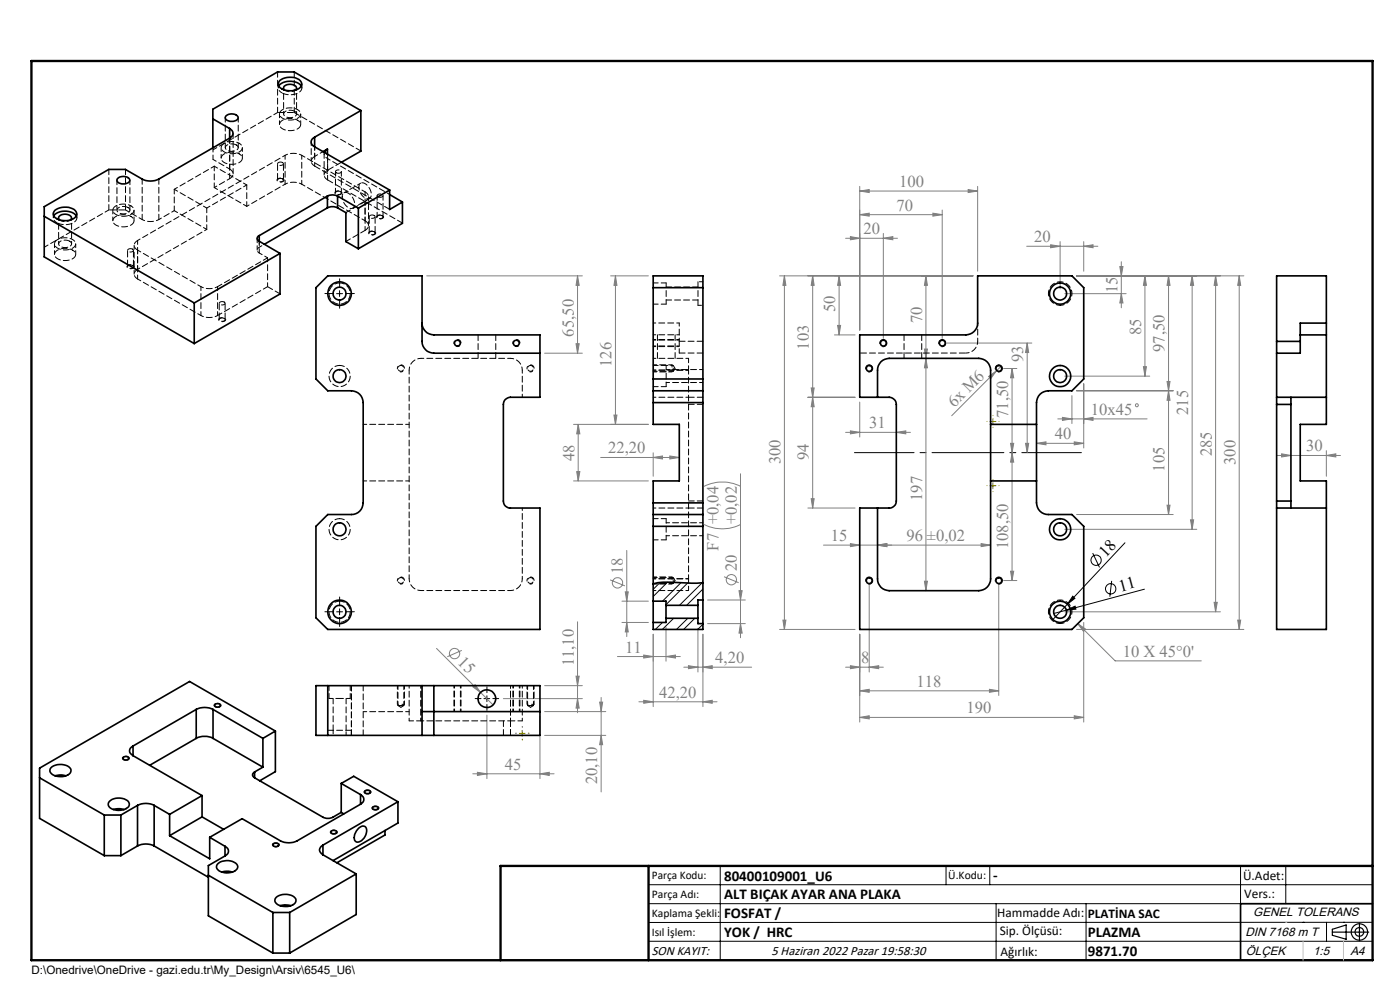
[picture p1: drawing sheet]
<svg xmlns="http://www.w3.org/2000/svg" width="297mm" height="210mm" viewBox="0 0 297 210" stroke-linecap="round" stroke-linejoin="round" font-family="sans-serif">
<g fill="none" stroke="#808080" stroke-width=".21">
<path d="M182.4 39.5v30.5M207.4 39.5v18M90.5 58.5h33M122.5 58.5l.4 2h-.7zM122.5 58.5v16.4M129.5 58.5h8M130.6 58.5v31.5M130.6 58.5l.3 2h-.7zM165.4 58.5h41M166.4 58.5l.3 2h-.6zM166.4 58.5v75M172.4 58.5l.3 2h-.6z"/>
<path d="M172.4 58.5v49.3M178 58.5v12.5M178 58.5l.3 2h-.6zM179.4 50.5h11M180.4 50.2l2 .3-2 .4zM182.4 45.5l2-.3v.7zM182.4 45.5h17.5M182.4 40.5l2-.3v.6zM182.4 40.5h25M187.4 50.5l2-.3v.7zM187.4 49.5v22.3M196.4 58.5l.3 2h-.6z"/>
<path d="M196.4 58.5v66.8M197.9 45.2l2 .3-2 .4zM199.9 44.5v27.3M205.4 40.2l2 .3-2 .3zM217.8 52.2h15.1M222.9 51.9l2 .3-2 .4zM224.9 51.3v10M228.4 58.5h35.5M229.9 51.3v6.2M229.9 52.2l2-.3v.7zM237.6 56.5h.6l-.3 2zM237.9 55.5v9.8"/>
<path d="M242.9 58.5l.3 2h-.6zM242.9 58.5v21.3M247.9 58.5l.3 2h-.6zM247.9 58.5v50.6M252.9 58.5l.3 2h-.6zM252.9 58.5v53.8M257.9 58.5l.3 2h-.6zM257.9 58.5v71.3M262.9 58.5l.3 2h-.6zM262.9 58.5v75M115.5 74.9h8M122.2 72.9h.7l-.4 2z"/>
<path d="M177 71h4.4M177.7 69h.6l-.3 2zM196.1 74h.6l-.3 2zM196.4 76l.3 2h-.6zM200.9 72.8h18M209.7 79.9l1.6-1.2-1.1 1.6zM211.3 78.7l-9.4 9.5M212.4 77.6l-1.1 1.1M212.9 78.2h2.8M214.7 78.2l.4 1.9h-.7zM214.7 78.2v44.9M217.9 72.8v23.2"/>
<path d="M217.9 72.8l.3 2h-.6zM225.9 62.3h13M225.9 79.8h18M237.9 62.3l.3 2h-.6zM242.6 77.8h.6l-.3 2zM121.7 90h15.8M122.7 90v12M122.7 90l.3 2h-.7zM127.4 97h16.7M130.2 88h.7l-.3 2zM138.6 96.1v4.9M138.6 97l1.9-.3v.7z"/>
<path d="M142.1 96.7l2 .3-2 .4zM171.4 84.3h10M172.1 82.3h.6l-.3 2zM172.4 84.3l.3 2h-.6zM179.4 91.7h13.7M180.4 91.4l2 .3-2 .3zM182.4 85.3v7.4M190.1 91.7l2.1-.3v.6zM214.4 94h.7l-.4 2zM214.7 96l.4 2h-.7zM217.6 94h.6l-.3 2zM219.9 94l2-.3v.7z"/>
<path d="M219.9 94h10M224.4 88.9h18.9M225.4 88.5l2 .4-2 .3zM227.4 83.9v5.9M227.9 93.7l2 .3-2 .4zM228.4 82.9h20.5M229.9 88.9l2-.4v.7zM229.9 81.4v13.6M247.6 80.9h.6l-.3 2zM247.9 82.9l.3 2h-.6zM270.9 96.6h13.5M271.9 96.3l2 .3-2 .3z"/>
<path d="M281.4 96.6l2-.3v.6zM281.4 95.6v5.4M121.7 102h15.8M122.3 100h.7l-.3 2zM133 116.8v18.2M149.4 111.3a8.6 8.6 0 0 0 7.7 0M149.4 103.2a8.6 8.6 0 0 1 7.7 0M157.1 100.5v34.8M171.4 107.8h10M172.1 105.8h.6l-.3 2zM174.7 115.6h35.4M180.4 115.3l2 .3-2 .3z"/>
<path d="M186.2 115.6l1.9-.3v.6zM208.1 115.3l2 .3-2 .3zM225.9 112.3h28M228.4 109.1h20.5M247.6 107.2h.6l-.3 1.9zM252.6 110.3h.6l-.3 2zM92.6 137.5l12 12M98 138l-3.1 1.3M122.5 131.9v19.3M129.4 123l3.2 1.3M131 139.3h13.3M131.9 127.5h5.6"/>
<path d="M131.9 132h5.6M132.6 125.5h.7l-.3 2zM133 132l.3 2h-.7zM136.6 139l2 .3-2 .3zM138.6 134.5v15.4M141.3 133v7.3M141.3 139.3l2-.3v.6zM148.1 133.3v9.2M149.1 134.5v15.4M150.1 127.3h8M150.1 132.3h8M153.6 122.3l3.1 1.3"/>
<path d="M156.8 125.3h.6l-.3 2zM157.1 132.3l.3 2h-.6zM165.4 133.5h16M166.1 131.5h.6l-.3 2zM182.4 134.5v18.7M184.4 124.2v18.3M196.1 123.3h.6l-.3 2zM211.9 124.2v23.3M212.9 123.1h2.8M214.4 121.2h.7l-.4 1.9zM225.9 129.8h33M228.4 133.5h35.5"/>
<path d="M228.6 132.3l1.7 1.1-.5 .5zM228.6 132.3l8 7.9h18.2M229.9 132v21.2M257.6 127.8h.6l-.3 2zM262.6 131.5h.6l-.3 2zM100.3 145.7l.5-.5 1.2 1.7zM103.3 151.7v13.5M106.8 148.2h16.7M114.5 152v13.2M115.5 150.9h13M115.5 156h13M115.5 145.4h8"/>
<path d="M122.2 143.4h.7l-.4 2zM122.5 148.2l.4 2h-.7zM127.2 148.9h.6l-.3 2zM127.5 147.9v20.1M127.5 156l.3 2h-.6zM135.5 148.9h16.6M136.6 148.5l2 .4-2 .3zM145.1 141.5h14.4M146 141.2l2.1 .3-2.1 .3zM149.1 148.9l2-.4v.7zM149.1 141.5l2-.3v.6zM179.4 141.5h8"/>
<path d="M180.4 141.2l2 .3-2 .3zM182.4 152.2l2-.4v.7zM182.4 146.5l2-.3v.7zM182.4 152.2h47.5M182.4 146.5h29.5M184.4 141.5l2-.3v.6zM209.9 146.2l2 .3-2 .4zM227.9 151.8l2 .4-2 .3zM100.3 164.1h17.2M101.3 163.8l2 .3-2 .4zM114.5 164.1l2-.3v.7z"/>
<circle cx="241.2" cy="86" r=".33"/>
<circle cx="96.4" cy="138.6" r="1.08"/>
<circle cx="131" cy="123.6" r="1.09"/>
<circle cx="155.1" cy="123" r="1.09"/>
</g>
<g fill="none" stroke="#000" stroke-width=".21">
<path d="M71.4 62.3h1.3M72 61.7v1.2M183.7 78.3a.75 .75 0 0 1 .6-.9 .75 .75 0 0 1 .8 .8 .75 .75 0 0 1-.9 .7M186.7 73a.76 .76 0 0 1 .6-1 .76 .76 0 0 1 .8 .8 .76 .76 0 0 1-.9 .7M199.2 73a.75 .75 0 0 1 .6-1 .75 .75 0 0 1 .8 .9 .75 .75 0 0 1-.9 .6M211.2 78.3a.75 .75 0 0 1 .6-.9 .75 .75 0 0 1 .8 .8 .75 .75 0 0 1-.9 .7M231.8 117.3l1.5 3.1M238.7 115.1l-12.3 13.1M71.4 129.8h1.3M72 129.1v1.3M183.7 123.4a.76 .76 0 0 1 .6-1 .76 .76 0 0 1 .8 .8 .76 .76 0 0 1-.9 .7M211.2 123.4a.76 .76 0 0 1 .6-1 .76 .76 0 0 1 .9 .8 .76 .76 0 0 1-1 .7"/>
<path d="M226.2 129.4l1.9-.8 .1 .6zM226.2 129.4l-2.6 .7M226.4 128.2l-3.1 3.2M227.6 126.5l.4 .4-1.6 1.3zM235.8 123.2l-.4 3.4M242.8 125l-16.6 4.4M45.5 149.4a.81 .81 0 0 1 1.4 .3 .92 .92 0 0 1-1.5-.1zM102.7 148.2h1.2M103.3 147.6v1.2M26.1 160.6a.77 .77 0 0 1 .8-.2 .77 .77 0 0 1 .5 .6 .83 .83 0 0 1-1.4-.3zM57.9 179a.8 .8 0 0 1 1.3 .3 .81 .81 0 0 1-.8 .4 .81 .81 0 0 1-.6-.6zM70.2 176.3a.82 .82 0 0 1 1.3 .3 .95 .95 0 0 1-1.4 0z"/>
<path d="M77.4 167.7a.82 .82 0 0 1 1.3 .4 .95 .95 0 0 1-1.5-.1zM79 171.2a.8 .8 0 0 1 1.4 .3 .91 .91 0 0 1-1.5-.1zM137.6 187.7h153.6M137.6 191.7h153.6M137.6 199.7h153.6M152.8 183.7v20M200.7 183.7v4M210 183.7v4M211.3 191.7v12M230.4 191.7v12M263.2 183.7v20M272.8 183.7v8"/>
<path d="M276.4 195.6h.1M281.4 195.6v4.1M285 195.6h.1M291.2 195.6l-153.6 .1"/>
<circle cx="232.5" cy="118.8" r="1.09"/>
<circle cx="235.6" cy="124.9" r="1.1"/>
</g>
<path d="M60 38.5l.2-.1a.73 .73 0 0 0-.6-.7 .73 .73 0 0 0-.8 .3 .7 .7 0 0 0 .5 .7 .7 .7 0 0 0 .7-.2M28.2 56.9l.2-.1a.73 .73 0 0 0-.6-.7 .73 .73 0 0 0-.8 .3 .7 .7 0 0 0 .4 .6 .7 .7 0 0 0 .8-.1M72.3 41.2l.2-.1a.73 .73 0 0 0-.6-.7 .73 .73 0 0 0-.8 .3 .7 .7 0 0 0 .5 .7 .7 .7 0 0 0 .7-.2M79.5 49.7l.1-.1a.73 .73 0 0 0-.5-.7 .73 .73 0 0 0-.8 .3 .7 .7 0 0 0 .4 .7 .7 .7 0 0 0 .8-.2M81.2 46.3l.1-.1a.73 .73 0 0 0-.5-.7 .73 .73 0 0 0-.8 .3 .7 .7 0 0 0 .4 .7 .7 .7 0 0 0 .8-.2M47.7 68.1l.1-.1a.73 .73 0 0 0-.5-.7 .73 .73 0 0 0-.8 .3 .7 .7 0 0 0 .4 .7 .7 .7 0 0 0 .8-.2M142.6 77.4v1.5M142.6 122.4v1.5M85.8 149.4h-1.5M113.3 149.4h-1.5" fill="none" stroke="#000" stroke-width=".21" stroke-dasharray="1.3 .6" stroke-dashoffset=".7" stroke-linecap="butt"/>
<path d="M84.9 78.9a.75 .75 0 0 0 .9-.7 .75 .75 0 0 0-.8-.8 .75 .75 0 0 0-.7 .9M96.9 73.5a.75 .75 0 0 0 .9-.7 .75 .75 0 0 0-.8-.8 .75 .75 0 0 0-.7 1M109.4 73.5a.75 .75 0 0 0 .9-.7 .75 .75 0 0 0-.8-.8 .75 .75 0 0 0-.7 1M112.4 78.9a.75 .75 0 0 0 .9-.7 .75 .75 0 0 0-.8-.8 .75 .75 0 0 0-.7 .9M84.9 123.9a.75 .75 0 0 0 .9-.7 .75 .75 0 0 0-.8-.8 .75 .75 0 0 0-.7 .9M112.4 123.9a.75 .75 0 0 0 .9-.7 .75 .75 0 0 0-.8-.8 .75 .75 0 0 0-.7 .9" fill="none" stroke="#000" stroke-width=".21" stroke-dasharray="1.3 .6" stroke-dashoffset=".6" stroke-linecap="butt"/>
<g fill="none" stroke="#000" stroke-width=".25">
<path d="M282.6 197.7h7.8M282.6 197.1l3-.9v3l-3-.8zM288.4 195.8v3.8M106.2 203.7h185"/>
<circle cx="288.4" cy="197.7" r="1.74"/>
<circle cx="288.4" cy="197.7" r=".93"/>
</g>
<path d="M209.4 89.4h.1M210.7 88.1h.1M210.7 90.6v.1M211.9 89.4h.1M209.4 103h.1M210.7 101.8v-.1M210.7 104.3h.1M211.9 103h.1M109.5 155.5h-.1M110.8 154.3v-.2M110.8 156.8v.2M112 155.5h.2" fill="none" stroke="#808000" stroke-width=".21" stroke-dasharray="15.2 1.3 1.3 1.3"/>
<path d="M210 89.4h1.3M210.6 88.8v1.2M210 103h1.3M210.6 102.4v1.3M110.2 155.6h1.2M110.8 154.9v1.3" fill="none" stroke="#808000" stroke-width=".21"/>
<path d="M138.6 78.9h4M142.6 77.4h-4M138.6 123.9h4M142.6 122.4h-4M84.3 145.4v4M85.8 149.4v-4M111.8 145.4v4M113.3 149.4v-4" fill="none" stroke="#000" stroke-width=".21" stroke-dasharray="1.3 .6" stroke-dashoffset=".5"/>
<path d="M142.6 77.4h.1M142.6 122.4h.1M85.8 149.4h.1M113.3 149.4h.1" fill="none" stroke="#000" stroke-width=".21" stroke-dasharray="1.3 .6"/>
<path d="M138.6 73.5h5.5M144.1 72h-5.5M96.3 145.4v5.5M97.8 150.9v-5.5M108.8 145.4v5.5M110.3 150.9v-5.5" fill="none" stroke="#000" stroke-width=".21" stroke-dasharray="1.3 .6" stroke-dashoffset=".7"/>
<path d="M70.8 62.3h-1.9M72 61v-1.9M72 63.5v1.9M73.3 62.3h1.9M70.8 129.8h-1.9M72 128.5v-1.9M72 131v1.9M73.3 129.8h1.9M102 148.2h-1.2M103.3 146.9v-1.2M103.3 149.4v1.3M104.5 148.2h1.3" fill="none" stroke="#000" stroke-width=".21" stroke-dasharray="15.2 1.3 1.3 1.3"/>
<path d="M229.4 96h-48.1" fill="none" stroke="#000" stroke-width=".21" stroke-dasharray="15.2 1.3 1.3 1.3" stroke-dashoffset="2.6"/>
<path d="M291.2 191.7h-28v12" fill="none" stroke="#000" stroke-width=".35"/>
<path d="M6.7 12.9h284.5v190.8h-284.5zM137.6 183.7v20M291.2 183.7h-185v20" fill="none" stroke="#000" stroke-width=".5"/>
<path d="M276.4 199.7v4M285 199.7v4" fill="none" stroke="#c0c0c0" stroke-width=".21"/>
<path d="M272.8 195.6h.1" fill="none" stroke="#c0c0c0" stroke-width=".25"/>
<path d="M226.2 129.4l1.9-.8 .1 .6zM227.6 126.5l.4 .4-1.6 1.3z" fill="#000"/>
<g fill="#808080">
<path d="M100.3 145.7l.5-.5 1.2 1.7z"/>
<path d="M209.7 79.9l1.6-1.2-1.1 1.6z"/>
<path d="M205.4 40.2l2 .3-2 .3zM182.4 40.5l2-.3v.6z"/>
<path d="M142.1 96.7l2 .3-2 .4zM138.6 97l1.9-.3v.7zM149.1 141.5l2-.3v.6zM146 141.2l2.1 .3-2.1 .3zM141.3 139.3l2-.3v.6zM136.6 139l2 .3-2 .3zM229.9 52.2l2-.3v.7zM222.9 51.9l2 .3-2 .4zM186.2 115.6l1.9-.3v.6zM180.4 115.3l2 .3-2 .3zM184.4 141.5l2-.3v.6zM180.4 141.2l2 .3-2 .3z"/>
<path d="M136.6 148.5l2 .4-2 .3zM149.1 148.9l2-.4v.7zM186.2 115.6l1.9-.3v.6zM208.1 115.3l2 .3-2 .3zM228.6 132.3l1.7 1.1-.5 .5zM219.9 94l2-.3v.7zM227.9 93.7l2 .3-2 .4zM225.4 88.5l2 .4-2 .3zM229.9 88.9l2-.4v.7zM101.3 163.8l2 .3-2 .4zM114.5 164.1l2-.3v.7zM271.9 96.3l2 .3-2 .3zM281.4 96.6l2-.3v.6z"/>
<path d="M190.1 91.7l2.1-.3v.6zM180.4 91.4l2 .3-2 .3z"/>
<path d="M122.3 100h.7l-.3 2zM122.7 90l.3 2h-.7zM177.7 69h.6l-.3 2zM178 58.5l.3 2h-.6zM217.6 94h.6l-.3 2zM217.9 72.8l.3 2h-.6z"/>
<path d="M196.1 123.3h.6l-.3 2zM196.4 76l.3 2h-.6z"/>
<path d="M122.5 148.2l.4 2h-.7zM122.2 143.4h.7l-.4 2z"/>
<path d="M122.5 58.5l.4 2h-.7zM122.2 72.9h.7l-.4 2zM156.8 125.3h.6l-.3 2zM157.1 132.3l.3 2h-.6zM132.6 125.5h.7l-.3 2zM133 132l.3 2h-.7zM196.4 58.5l.3 2h-.6zM196.1 74h.6l-.3 2zM166.4 58.5l.3 2h-.6zM166.1 131.5h.6l-.3 2zM172.4 84.3l.3 2h-.6zM172.1 105.8h.6l-.3 2zM247.9 82.9l.3 2h-.6zM247.6 107.2h.6l-.3 1.9zM172.4 58.5l.3 2h-.6zM172.1 82.3h.6l-.3 2zM237.6 56.5h.6l-.3 2zM237.9 62.3l.3 2h-.6zM242.9 58.5l.3 2h-.6zM242.6 77.8h.6l-.3 2zM247.9 58.5l.3 2h-.6zM247.6 80.9h.6l-.3 2zM252.9 58.5l.3 2h-.6zM252.6 110.3h.6l-.3 2zM257.9 58.5l.3 2h-.6zM257.6 127.8h.6l-.3 2zM262.9 58.5l.3 2h-.6zM262.6 131.5h.6l-.3 2zM214.7 78.2l.4 1.9h-.7zM214.4 94h.7l-.4 2zM214.7 96l.4 2h-.7zM214.4 121.2h.7l-.4 1.9z"/>
<path d="M130.6 58.5l.3 2h-.7zM130.2 88h.7l-.3 2zM127.2 148.9h.6l-.3 2zM127.5 156l.3 2h-.6z"/>
<path d="M180.4 50.2l2 .3-2 .4zM187.4 50.5l2-.3v.7zM182.4 45.5l2-.3v.7zM197.9 45.2l2 .3-2 .4z"/>
<path d="M182.4 152.2l2-.4v.7zM227.9 151.8l2 .4-2 .3zM182.4 146.5l2-.3v.7zM209.9 146.2l2 .3-2 .4z"/>
</g>
<g fill="none" stroke="#000" stroke-width=".35">
<path d="M59.1 18.3a3.3 3.3 0 0 1 4.8 0M59.4 17.1a3.7 3.7 0 0 1 4.3 0 1.17 1.17 0 0 1 .2 1.3 1.17 1.17 0 0 1-1.1 .6 3.1 3.1 0 0 1-3.7-.9 .96 .96 0 0 1 .3-1zM60.4 19.1h-.1a.66 .66 0 0 1-.1-.7 .66 .66 0 0 1 .6-.4 1.55 1.55 0 0 1 2.1 .7l-.2 .4M25 37.8a1.67 1.67 0 0 1 2.6 .4 1.61 1.61 0 0 1-2.8 0zM45.2 25.2l3.5 2.1M47.9 24.6a1.67 1.67 0 0 1 2.6 .4 1.61 1.61 0 0 1-2.7 0zM48.7 29.3l-15 8.7a3.9 3.9 0 0 1-3.5 0l-3.6-2.1h-3.5l-13.7 7.9v10.7l31.8 18.4M48.7 27.3a1.09 1.09 0 0 1 .7 1 1.09 1.09 0 0 1-.7 1M48.7 27.3v2M66.7 29.1a1.08 1.08 0 0 0-.7 1 1.08 1.08 0 0 0 .7 1M66.7 31.1l16 9.2M66.7 29.1v2"/>
<path d="M69.5 31.6l-.7 .7M69.5 31.6v1.1M69.5 31.6l-1 .6M76.6 23.5l-14.2-8.2h-3.5l-13.7 7.9v8.2M76.6 23.5l-9.9 5.6M76.6 23.5v8.6l-4.2 2.3M9.4 45.9l31.8 18.4M11.4 45.8a3.3 3.3 0 0 1 4.8 0M11.6 44.6a3.7 3.7 0 0 1 4.4 .1 1.17 1.17 0 0 1 .1 1.2 1.17 1.17 0 0 1-1 .7 3.1 3.1 0 0 1-3.7-.9 .96 .96 0 0 1 .2-1.1zM12.6 46.7v-.1a.66 .66 0 0 1-.1-.7 .66 .66 0 0 1 .6-.4 1.55 1.55 0 0 1 2.1 .7l-.2 .5M55 50a.62 .62 0 0 0-.5 .6 .62 .62 0 0 0 .5 .6M55 51.2l4.4 2.6"/>
<path d="M55 50v1.2M59.4 53.8l-18.2 10.5M59.4 53.8v8.6l-18.2 10.5M69.5 41.6a2.47 2.47 0 0 1 2.1 0M69.5 44.1a2.47 2.47 0 0 1 2.1 0M69.5 41.6l-14.5 8.4M69.5 41.6v2.5M69.5 44.1l-13.4 7.7M71.6 41.6l4.4 2.6M71.6 44.1l1.8 1v6.2l2.6 1.5M71.6 41.6v2.5M76 44.2v8.6"/>
<path d="M82.7 40.3l-6.7 3.9M82.7 40.3v4.1l2.7-1.5M82.7 41.3l2.7 1.6M85.4 42.9v4.5l-9.4 5.4M41.2 64.3v8.6M89.5 68.5a2.53 2.53 0 0 0 2.5 2.5h22.5v13.3h-6.2a1.51 1.51 0 0 0-1.5 1.5v20.5a1.45 1.45 0 0 0 1.5 1.5h6.2v25.7h-45l-2.5-2.5v-19.4l2.5-2.5h5a2.47 2.47 0 0 0 2.5-2.4v-21.3a2.53 2.53 0 0 0-2.5-2.5h-5l-2.5-2.5v-19.4l2.5-2.5h20v13.9a2.53 2.53 0 0 0 2.5 2.5h22.5M138.6 61h10.5M182.4 71h22.5a2.53 2.53 0 0 0 2.5-2.5v-10h20l2.5 2.5v19.4l-2.5 2.5h-5a2.53 2.53 0 0 0-2.5 2.5v21.3a2.47 2.47 0 0 0 2.5 2.4h5l2.5 2.5v19.4l-2.5 2.5h-45v-25.7h6.2a1.51 1.51 0 0 0 1.5-1.5v-20.5a1.57 1.57 0 0 0-1.5-1.5h-6.2zM270.8 72.4v2.5M270.8 74.9v9.4M270.8 72.4h5M275.8 71v3.9h-5"/>
<path d="M275.8 71h5.6M281.4 68.5v2.5M281.4 68.5h-5.6v2.5M281.4 68.5v-10h-10.6v13.9M281.4 71v19h-5.6v12h5.6v31.5h-10.6v-25.7M138.6 82.9v2.5M138.6 82.9h10.5M138.6 82.9v-24.4h10.5v24.4M138.6 80.4h10.5M138.6 85.4v4.6h5.5v12h-5.5v4.7M138.6 85.4h10.5M149.1 82.9v2.5"/>
<path d="M149.1 85.4v21.3M186.2 84.3v-5.8a2.47 2.47 0 0 1 2.4-2.5h19a2.53 2.53 0 0 1 2.5 2.5v44.3a2.53 2.53 0 0 1-2.5 2.5h-19a2.47 2.47 0 0 1-2.4-2.5v-15M210.1 90h9.8M270.8 84.3v1.5M270.8 84.3h10.6M270.8 85.8v20.5M270.8 85.8h3.1M273.9 84.3v1.5M273.9 85.8v20.5M138.6 106.7v2.4M138.6 109.1h10.5M138.6 109.1v18.4"/>
<path d="M138.6 111.6h10.5M138.6 106.7h10.5M149.1 106.7v2.4M149.1 109.1v18.2M210.1 102h9.8M270.8 106.3v1.5M270.8 107.8h10.6M270.8 106.3h3.1M273.9 106.3v1.5M138.6 127.5v4.5M138.6 132v1.5h10.5v-1.2M138.6 127.5h2.7v.9"/>
<path d="M141.3 128.4v2.8M141.3 128.4h6.8M141.3 131.2v.8h-2.7M141.3 131.2h6.8M148.1 128.4v2.8M148.1 131.2v1.1h1M149.1 123.6l-2.4 .1-3-.1a13.6 13.6 0 0 0-5.1 .3M149.1 127.3v5M149.1 127.3h-1v1.1M28.2 158.2a1.08 1.08 0 0 0-.7 1.1 1.08 1.08 0 0 0 .7 1M28.2 158.2v2.1M41.6 150.5a4 4 0 0 1 3.6 0"/>
<path d="M41.6 156.6a4 4 0 0 1 3.6 0M41.6 150.5l-13.4 7.7M41.6 156.6l-9.8 5.7M41.6 150.5v6.1M45.2 150.5l10.6 6.1M45.2 156.6l10.6 6.1M45.2 150.5v6.1M45.6 149.5a.63 .63 0 0 1 .6-.3 .63 .63 0 0 1 .5 .5 .61 .61 0 0 1-.7 .3 .61 .61 0 0 1-.4-.5zM55.8 156.6v6.1M58.4 155.1l-18.2-10.5-31.8 18.3v10.7l13.7 7.9M58.4 155.1l-2.6 1.5M58.4 155.1v8.6l-3.3 1.9"/>
<path d="M69.5 145.4v10.6M89.5 150.9h25M89.5 145.4h2.5M89.5 156h2.5M89.5 145.4v10.6M89.5 145.4h-22.5v10.6h22.5M92 145.4h22.5v10.6h-22.5M92 145.4v10.6M8.4 165l13.7 7.9M10.8 162.8a3 3 0 0 1 4.2 .4l.1 .2a2.09 2.09 0 0 1-2.8 1.3 1.44 1.44 0 0 1-1.6-1.6zM11.7 164.6l1-.2 1.3 .2M22.1 172.9h3.5"/>
<path d="M22.1 172.9v8.6M23.2 170a3.1 3.1 0 0 1 4 0 1.05 1.05 0 0 1-.8 1.7 3.1 3.1 0 0 1-3.3-.7 .84 .84 0 0 1 .1-1zM24.1 171.7l.9-.2 1.3 .2M25.6 172.9v8.6M26.2 160.6l.5-.1 .6 .2a.57 .57 0 0 1-.6 .5 .57 .57 0 0 1-.6-.5zM28.2 160.3l14.7 8.5M29.2 170.8a3.9 3.9 0 0 1 3.5 0M29.2 179.4a3.9 3.9 0 0 1 3.5 0M29.2 170.8l-3.6 2.1M29.2 170.8v8.6M29.2 179.4l-3.6 2.1M32.7 170.8v8.6"/>
<path d="M32.7 170.8l3.3 1.9M32.7 179.4l11.5 6.7M36 172.7v4.6M36 177.3l8.5 4.9v-4.6M42.9 168.8l-6.9 3.9M42.9 173.3l-6.9 4M42.9 173.3l4.5 2.6M42.9 168.8v4.5M44.5 177.6l3.2 1.9M47.7 179.5a1.08 1.08 0 0 1 .8 1 1.08 1.08 0 0 1-.8 1.1M47.7 179.5v2.1M54 163.8a.66 .66 0 0 0-.4 .6 .66 .66 0 0 0 .4 .6"/>
<path d="M54 165l14.5 8.3a2.39 2.39 0 0 0 2.1 0l1.8-1M54 163.8v1.2M55.8 162.7l-1.8 1.1M58.1 179l.4-.2 .6 .3a.57 .57 0 0 1-.6 .5 .57 .57 0 0 1-.5-.5zM68.5 179.3a1.08 1.08 0 0 0-.7 1 1.08 1.08 0 0 0 .7 1M68.5 179.3v2M70.2 176.4a.64 .64 0 0 1 .7-.3 .64 .64 0 0 1 .5 .6 .65 .65 0 0 1-.7 .2 .65 .65 0 0 1-.5-.5zM72.4 166.2l4.1 2.3M72.4 166.2l2.6-1.5 9.4 5.4M72.4 172.3l.5 .3M72.4 166.2v6.1M76.1 175.7a.96 .96 0 0 1 1.3-.4 .96 .96 0 0 1 .3 1.4 2.26 2.26 0 0 1-2.1 1.9 1.66 1.66 0 0 1 0-2.3z"/>
<path d="M76.5 170.6l-13.5 7.8a4 4 0 0 1-3.5 0l-8.1-4.7-6.9 3.9M76.5 168.5a1.09 1.09 0 0 1 .7 1.1 1.09 1.09 0 0 1-.7 1M76.5 168.5v2.1M77.4 167.8a.63 .63 0 0 1 .7-.2 .63 .63 0 0 1 .4 .5 .61 .61 0 0 1-.6 .3 .61 .61 0 0 1-.5-.6zM79.1 171.3l.6-.2 .4 .1 .2 .2a.72 .72 0 0 1-1.3 0zM81.7 176.2v.9l-10.2 5.9M84.4 170.1l-15.9 9.2M84.4 170.1v4.5l-13.7 8M22.1 181.5h3.5M44.2 185.7l13.7 7.9M46.2 183.3a2.96 2.96 0 0 1 4.2 .3 1.52 1.52 0 0 1-1.8 1.5 2.38 2.38 0 0 1-2.7-1.1zM47.1 185l.9-.2 1.3 .2"/>
<path d="M47.7 181.6l-3.5 2v10.7l13.7 7.9M57.9 193.6v8.6M57.9 193.6h3.6M58.6 190.4a3 3 0 0 1 4.2 .3v.3a2.09 2.09 0 0 1-2.8 1.3 1.44 1.44 0 0 1-1.6-1.7zM59.4 192.1l1-.2 1.3 .2M61.5 193.6v8.6M68.5 181.3l7.1 4.1M75.6 185.4l-14.1 8.2M75.6 185.4v8.6l-14.1 8.2M57.9 202.2h3.6"/>
<circle cx="72" cy="62.3" r="2.51"/>
<circle cx="72" cy="79.8" r="1.37"/>
<circle cx="72" cy="62.3" r="1.39"/>
<circle cx="97" cy="72.8" r=".62"/>
<circle cx="109.5" cy="72.8" r=".62"/>
<circle cx="184.4" cy="78.1" r=".61"/>
<circle cx="187.4" cy="72.8" r=".62"/>
<circle cx="199.9" cy="72.8" r=".62"/>
<circle cx="211.9" cy="78.2" r=".62"/>
<circle cx="224.9" cy="79.8" r="2.25"/>
<circle cx="224.9" cy="62.3" r="2.25"/>
<circle cx="224.9" cy="62.3" r="1.37"/>
<circle cx="224.9" cy="79.8" r="1.37"/>
<circle cx="72" cy="112.3" r="1.39"/>
<circle cx="224.9" cy="112.3" r="2.25"/>
<circle cx="224.9" cy="112.3" r="1.39"/>
<circle cx="72" cy="129.8" r="2.5"/>
<circle cx="72" cy="129.8" r="1.37"/>
<circle cx="184.4" cy="123.2" r=".61"/>
<circle cx="211.9" cy="123.2" r=".62"/>
<circle cx="224.9" cy="129.8" r="2.25"/>
<circle cx="224.9" cy="129.8" r="1.39"/>
<circle cx="103.3" cy="148.2" r="1.88"/>
</g>
<g fill="none" stroke="#000" stroke-width=".21" stroke-dasharray="1.3 .6" stroke-dashoffset=".7">
<path d="M60.2 18.7v5.5M45.5 39.8l3.2-1.9M50.8 30.4a.98 .98 0 0 1 .6 1 .98 .98 0 0 1-.7 .9 3 3 0 0 1-3.7-.6 1.2 1.2 0 0 1 1.2-1.6l1.4-.1 1.2 .4M50.8 32.6a.98 .98 0 0 1 .6 1 .98 .98 0 0 1-.7 .9 3 3 0 0 1-3.7-.6 1.2 1.2 0 0 1 1.2-1.5l1.4-.1 1.2 .3M60.5 39.1a3.9 3.9 0 0 1 3.5 0M60.5 32.9a3.9 3.9 0 0 1 3.5 0M62.9 24.2v-5.5M63.1 23.3a.98 .98 0 0 1 .7 .9 .98 .98 0 0 1-.8 .9 3 3 0 0 1-3.6-.6 1.2 1.2 0 0 1 1.2-1.5l1.3-.1 1.2 .4M63.1 25.5a.98 .98 0 0 1 .7 1 .98 .98 0 0 1-.8 .9 3 3 0 0 1-3.6-.6 1.2 1.2 0 0 1 1.2-1.6l1.3-.1 1.2 .4M69.5 33.6l13.2 7.6M76.1 39.7a.85 .85 0 0 1 .5-.9 .85 .85 0 0 1 1.1 .3 2.19 2.19 0 0 1 .7 3 1.87 1.87 0 0 1-2.2-1.7l-.1-.7M12.4 46.2v5.5"/>
<path d="M15.2 51.7v-5.5M15.4 50.8a.98 .98 0 0 1 .7 1 .98 .98 0 0 1-.8 .9 3 3 0 0 1-3.7-.6 1.2 1.2 0 0 1 1.3-1.6l1.3-.1 1.2 .4M15.4 53.1a.98 .98 0 0 1 .7 .9 .98 .98 0 0 1-.8 .9 3 3 0 0 1-3.7-.6 1.2 1.2 0 0 1 1.3-1.5l1.3-.1 1.2 .4M27.8 43.7a.98 .98 0 0 1 .6 .9 .98 .98 0 0 1-.7 .9 3 3 0 0 1-3.7-.6 1.2 1.2 0 0 1 1.2-1.5l1.4-.1 1.2 .4M27.8 45.9a.98 .98 0 0 1 .6 1 .98 .98 0 0 1-.7 .9 3 3 0 0 1-3.7-.6 1.2 1.2 0 0 1 1.2-1.6l1.4-.1 1.2 .4M29.2 51l31.3-18.1M29.2 57.1l14.7-8.4M30.2 46.6a3.9 3.9 0 0 0 3.5 0M33.7 46.6l3.3-1.9M52.3 43.8l8.2-4.7M72.6 41.8a.85 .85 0 0 1 .5-1 .85 .85 0 0 1 1 .3 2.19 2.19 0 0 1 .8 3 1.87 1.87 0 0 1-2.2-1.6l-.1-.7M46.2 66.9a3.9 3.9 0 0 1-3.6 0"/>
<path d="M46.2 60.8a3.9 3.9 0 0 1-3.6 0M89.3 76h19M138.6 71h5.5M138.6 73.4h5.5M144.1 68.5h-5.5M144.1 72.1h-5.5M146.1 76h-7.5M146.1 78.5h-7.5M138.6 84.3h7.5M146.1 107.8h-7.5M108.3 125.3h-19M146.1 125.3h-7.5"/>
<path d="M146.1 122.8h-7.5M86.8 152.9v-7.5M89.3 152.9v-7.5M89.3 152.9h19M96.4 145.4v5.5M97.7 150.9v-5.5M108.3 152.9v-7.5M108.9 145.4v5.5M110.2 150.9v-5.5M110.8 152.9v-7.5"/>
</g>
<g fill="none" stroke="#000" stroke-width=".21" stroke-dasharray="1.3 .6" stroke-dashoffset=".6">
<path d="M66.8 31.1v2.1M68.5 32.2l-1.7 1M55 52.4l1.1-.6M55 51.2v1.2M56.8 54.7l-1.8-1M85 77.5a.62 .62 0 0 1 .6 .9 .62 .62 0 0 1-1 .2 .62 .62 0 0 1 .2-1l.2-.1M86.8 78.5a2.5 2.5 0 0 1 2.5-2.5M108.3 76a2.5 2.5 0 0 1 2.5 2.5M110.8 78.5v5.8M112.5 77.5a.62 .62 0 0 1 .6 .9 .62 .62 0 0 1-1 .2 .62 .62 0 0 1 .2-1l.2-.1M142.8 78.8v-1.3M144.1 68.5v3.9"/>
<path d="M207.4 68.5v3.9M207.4 72.4a2.5 2.5 0 0 1-2.5 2.5M85 122.5a.62 .62 0 0 1 .6 .9 .62 .62 0 0 1-1 .2 .62 .62 0 0 1 .2-1l.2-.1M89.3 125.3a2.5 2.5 0 0 1-2.5-2.5M110.8 122.8a2.5 2.5 0 0 1-2.5 2.5M112.5 122.5a.62 .62 0 0 1 .6 .9 .62 .62 0 0 1-1 .2 .62 .62 0 0 1 .2-1l.2-.1M142.8 123.8v-1.3"/>
</g>
<g fill="none" stroke="#000" stroke-width=".21" stroke-dasharray="1.3 .6" stroke-dashoffset=".4">
<path d="M59 17.8v.9M64 18.7v-.9M60.5 32.9v6.2M64 32.9v6.2M11.3 45.4v.8M16.3 46.2v-.8M28.5 52v6.2M29.2 51v6.1M29.2 53.1v6.1M56.8 54.7v6.1M77.5 40.7v6.1M77.5 42.7v6.2"/>
<path d="M78.2 47.8v-6.1M42.6 60.8v6.1M46.2 60.8v6.1M138.6 78.8h4.2M142.8 78.8l.4-.7M143.2 78.1l-.4-.6M224.9 64.8a2.5 2.5 0 0 1-2.2-3.6 2.5 2.5 0 0 1 4.2-.4 2.5 2.5 0 0 1-1.5 3.9l-.5 .1M86.8 122.8v-44.3M138.6 123.8h4.2M142.8 122.5h-4.2M142.8 123.8l.4-.7M143.2 123.1l-.4-.6"/>
<path d="M146.1 122.8v-44.3M224.9 132.3a2.5 2.5 0 0 1-2.2-3.6 2.5 2.5 0 0 1 4.2-.4 2.5 2.5 0 0 1-1.5 3.9l-.5 .1M84.4 145.4v4.3M84.4 149.7l.6 .3M85 150l.7-.3M85.7 149.7v-4.3M111.9 145.4v4.3M111.9 149.7l.6 .3M112.5 150l.7-.3M113.2 149.7v-4.3"/>
</g>
<path d="M69.5 33.6a1.08 1.08 0 0 1-.7-1.3M55 52.4a.65 .65 0 0 0-.4 .7 .65 .65 0 0 0 .4 .6M142.8 77.5h-1.5M110.8 107.8v15" fill="none" stroke="#000" stroke-width=".21" stroke-dasharray="1.3 .6" stroke-dashoffset=".8"/>
<g fill="none" stroke="#000" stroke-width=".21" stroke-dasharray="1.3 .6" stroke-dashoffset=".5">
<path d="M62.7 19.1l-.5 .2-.7 .2-.9-.3M45.5 35.3l6.8 3.9M45.5 39.8l6.8 4M46.9 31.3v2.3M48.7 35.9l-3.5-2.1M51.4 33.6v-2.3M52.3 39.2l-8.4 4.9M59.3 24.2v2.2M63.8 26.4v-2.2M64 39.1l13.5 7.7M64 32.9l13.5 7.8M66 30.1v4.1"/>
<path d="M66.8 35.2v-4.1M76.5 38.9l-3.5 2M11.6 51.7v2.3M15 46.6l-.5 .3-.7 .1-1-.2M16.1 54v-2.3M23.9 44.6v2.2M26.6 44.5l3.6 2.1M28.4 46.8v-2.2M37 40.2l8.5-4.9M43.9 44.1l-6.9-3.9M43.9 48.7l-6.9-4M74.9 44.1l3.5-2"/>
<path d="M149.1 59.8h-1M42.6 60.8l-13.4-7.7M42.6 66.9l-13.4-7.7M148.1 64.8h1M149.1 78.4h-7.8M77 90h9.8M141.3 81.1h7.8M86.8 102h-9.8M141.3 113.6h7.8M149.1 110.9h-7.8M69.8 148.2h2.2M70.7 154.9v1.1"/>
<path d="M72 148.2h2.3M73.4 156v-1.1M74.5 156v-1.1M77 151h9.8"/>
</g>
<g fill="none" stroke="#000" stroke-width=".21" stroke-dasharray="1.3 .6" stroke-dashoffset=".2">
<path d="M48.7 35.9v-6.6M56.8 54.7l-10.6 6.1M77.5 48.9l-4.1 2.3M77.5 42.7l-4.1 2.4M56.8 60.8l-10.6 6.1M72 77.5a2.25 2.25 0 0 1 2.1 3.3 2.25 2.25 0 0 1-3.8 .3 2.25 2.25 0 0 1 1.3-3.5l.4-.1M72 60a2.25 2.25 0 0 1 2.1 3.3 2.25 2.25 0 0 1-3.8 .3 2.25 2.25 0 0 1 1.3-3.5l.4-.1M138.6 64.5h2.7M141.3 60h-2.7M141.3 77.5h-2.7M138.6 82h2.7M72 110a2.25 2.25 0 0 1 2.1 3.3 2.25 2.25 0 0 1-3.8 .3 2.25 2.25 0 0 1 1.3-3.5l.4-.1"/>
<path d="M138.6 114.5h2.7M141.3 110h-2.7M72 127.5a2.25 2.25 0 0 1 2.1 3.3 2.25 2.25 0 0 1-3.8 .3 2.25 2.25 0 0 1 1.3-3.5l.4-.1M69.8 145.4v2.8M74.3 148.2v-2.8"/>
</g>
<g fill="none" stroke="#000" stroke-width=".21" stroke-dasharray="1.3 .6">
<path d="M60.6 19.2l-.2-.1M50.1 30.8a.65 .65 0 0 1 .4 .7 .65 .65 0 0 1-.6 .5 1.54 1.54 0 0 1-2.1-.7 1.59 1.59 0 0 1 2.3-.5M59.9 34.5l.2 .1a.58 .58 0 0 1-.6 .5 .58 .58 0 0 1-.6-.5l.6-.2 .4 .1M59.9 37.9l.2 .2a.58 .58 0 0 1-.6 .5 .58 .58 0 0 1-.6-.5l.6-.3 .4 .1M62.5 23.6a.65 .65 0 0 1 .4 .8 .65 .65 0 0 1-.7 .5 1.54 1.54 0 0 1-2-.7 1.59 1.59 0 0 1 2.3-.6M66.8 35.2l15.9 9.2M71.4 36.7h.6l.4-.2a.58 .58 0 0 0-.6-.5 .58 .58 0 0 0-.6 .5l.2 .2M12.8 46.8l-.2-.2M14.8 51.2a.65 .65 0 0 1 .4 .7 .65 .65 0 0 1-.7 .5 1.54 1.54 0 0 1-2.1-.7 1.59 1.59 0 0 1 2.4-.5M27.2 44a.65 .65 0 0 1 .3 .8 .65 .65 0 0 1-.6 .5 1.54 1.54 0 0 1-2.1-.7 1.59 1.59 0 0 1 2.4-.6M28.1 52.8l.2 .2a.58 .58 0 0 1-.6 .5 .58 .58 0 0 1-.6-.5l.6-.3 .4 .1M28.1 56.3l.2 .1a.58 .58 0 0 1-.6 .5 .58 .58 0 0 1-.6-.5l.6-.2 .4 .1"/>
<path d="M72.2 40.7l.2 .1a.58 .58 0 0 1-.6 .5 .58 .58 0 0 1-.6-.5l.6-.3 .4 .2M79.4 45.7l.1 .1a.58 .58 0 0 1-.5 .5 .58 .58 0 0 1-.6-.5l.6-.2 .4 .1M79.4 49.2l.1 .1a.58 .58 0 0 1-.5 .5 .58 .58 0 0 1-.6-.5l.6-.2 .4 .1M80.2 41.8l.4 .1 .6-.3a.58 .58 0 0 0-.6-.5 .58 .58 0 0 0-.5 .5l.1 .2M81.1 45.8l.1 .1a.58 .58 0 0 1-.6 .5 .58 .58 0 0 1-.5-.5l.5-.2 .5 .1M85.4 47.3l-15.9-9.1M148.1 59.8v5M47.6 64.1l.1 .1a.58 .58 0 0 1-.6 .5 .58 .58 0 0 1-.5-.5l.5-.2 .5 .1M47.6 67.5l.1 .2a.58 .58 0 0 1-.6 .5 .58 .58 0 0 1-.5-.5l.5-.3 .5 .1M101.4 71v5M105.2 76v-5M139.5 71v5"/>
<path d="M143.2 76v-5M144.1 74.9h5M149.1 72.4h-5M191.8 71v5M195.5 76v-5M74.5 154.9h-5M84.4 149.7h.6M85 149.7h.7M111.9 149.7h.6M112.5 149.7h.7"/>
</g>
<path d="M140 123.6l-1.4 1.4M140.5 132l-1.5 1.5M141.4 131.2l-.1 .1M141.6 123.5l-3 3M142.9 131.2l-2.4 2.3M144.5 123.6l-4 3.9M145.9 123.7l-4.6 4.6M145.9 131.2l-2.4 2.3M147.4 131.2l-2.4 2.3M148.9 123.6l-4.8 4.8M149.1 124.9l-3.4 3.5M149.1 132.4l-1.1 1.1" fill="none" stroke="#000" stroke-width=".21"/>
<g fill="none" stroke="#000" stroke-width=".21" stroke-dasharray="1.3 .6" stroke-dashoffset=".3">
<path d="M24.8 38.2v6.4M45.2 31.3v2.5M45.5 35.3v4.5M47.8 24.9v6.4M48.7 37.9a1.08 1.08 0 0 0 .8-1 1.08 1.08 0 0 0-.8-1M50.5 31.3v-6.4M58.9 23.9l-13.7 7.9M66.8 33.2a1.08 1.08 0 0 0-.8 1 1.08 1.08 0 0 0 .8 1M68.8 32.6v4.5M69.5 38.2v-4.6M69.5 36.1a1.08 1.08 0 0 0-.7 1 1.08 1.08 0 0 0 .7 1.1M71.2 36.4v4.5"/>
<path d="M23.1 44.5l-13.7 7.9M27.6 44.6v-6.4M29.2 53.1a1.08 1.08 0 0 1-.7-1.1 1.08 1.08 0 0 1 .7-1M29.2 59.2a1.08 1.08 0 0 1-.7-1 1.08 1.08 0 0 1 .7-1.1M37 40.2v4.5M43.9 44.1v4.6M52.3 43.8v-4.6M54.6 50.6v2.5M55 53.7v-2.5M72.4 40.9v-4.5M77.5 46.8a1.08 1.08 0 0 1 .7 1 1.08 1.08 0 0 1-.7 1.1M77.5 40.7a1.08 1.08 0 0 1 .7 1 1.08 1.08 0 0 1-.7 1"/>
<path d="M80 41.5v4.5M81.3 46v-4.5M141.3 64.5v-4.5M144.1 72.4v2.5M146.1 78.5v-2.5M141.3 82v-4.5M141.3 114.5v-4.5M146.1 125.3v-2.5M86.8 152.9h2.5M108.3 152.9h2.5"/>
</g>
<g fill="none" stroke="#000" stroke-width=".21" stroke-dasharray="1.3 .6" stroke-dashoffset=".1">
<path d="M58.9 15.3v8.6M23.1 35.9v8.6M30.2 38v8.6M48.7 29.3v8.6M49.5 36.9v-8.6M62.4 23.9v-8.6M76.6 32l-14.2-8.1M26.6 44.5v-8.6M33.7 46.6v-8.6M59.4 62.3l-2.6-1.5M141.3 63.6h6.8M148.1 60.9h-6.8"/>
<path d="M146.1 85.8h3M149.1 84.3h-3M146.1 107.8h3M149.1 106.3h-3M70.7 148.2v6.7M73.4 154.9v-6.7M74.5 145.4v10.6M74.5 156v-10.6M77 156v-10.6M106.8 152.9v3.1M108.3 156v-3.1M108.3 152.9v3.1"/>
</g>
<path d="M58.9 34.7v3.5M60.1 38.2v-3.5M69.5 36.1l2.9-1.7M69.5 32.7v3.4M27.1 53.1v3.5M28.3 56.6v-3.5M78.3 46v3.4M79.6 49.4v-3.4M46.5 64.3v3.5M47.8 67.8v-3.5M204.9 74.9h-22.5" fill="none" stroke="#000" stroke-width=".21" stroke-dasharray="1.3 .6" stroke-dashoffset="-.1"/>
<path d="M59.8 19.7a3.4 3.4 0 0 0 4.2-.7l-.1-.8M58.9 23.9h3.5M12 47.2a3.4 3.4 0 0 0 4.2-.6v-.8M23.1 44.5h3.5" fill="none" stroke="#000" stroke-width=".21" stroke-dasharray="1.3 .6" stroke-dashoffset="-.2"/>
<path d="M59.2 18.2l-.1 .2a1.1 1.1 0 0 0 .7 1.3M11.4 45.8l-.1 .2a1.1 1.1 0 0 0 .7 1.2" fill="none" stroke="#000" stroke-width=".21" stroke-dasharray="1.3 .6" stroke-dashoffset=".9"/>
<g font-size="3.5" fill="#808080">
<text x="190.8" y="39.7">100</text>
<text x="190.2" y="44.7">70</text>
<text x="183.2" y="49.7">20</text>
<text x="219.4" y="51.4">20</text>
<text x="237.1" y="62.1" transform="rotate(-90 237.1 62.1)">15</text>
<text x="121.7" y="71.4" transform="rotate(-90 121.7 71.4)">65,50</text>
<text x="177.2" y="66.3" transform="rotate(-90 177.2 66.3)">50</text>
<text x="195.6" y="68.5" transform="rotate(-90 195.6 68.5)">70</text>
<text x="242.1" y="71.2" transform="rotate(-90 242.1 71.2)">85</text>
<text x="129.7" y="77.8" transform="rotate(-90 129.7 77.8)">126</text>
<text x="171.6" y="74.2" transform="rotate(-90 171.6 74.2)">103</text>
<text x="217.1" y="76.9" transform="rotate(-90 217.1 76.9)">93</text>
<text x="247.1" y="74.7" transform="rotate(-90 247.1 74.7)">97,50</text>
<text x="202.5" y="86.5" transform="rotate(-45 202.5 86.5)">6x M6</text>
<text x="213.9" y="88.6" transform="rotate(-90 213.9 88.6)">71,50</text>
<text x="231.4" y="88">10x45</text>
<text x="252.1" y="88" transform="rotate(-90 252.1 88)">215</text>
<text x="184.4" y="90.9">31</text>
<text x="223.8" y="93.2">40</text>
<text x="277.1" y="95.7">30</text>
<text x="121.9" y="97.8" transform="rotate(-90 121.9 97.8)">48</text>
<text x="129" y="96.2">22,20</text>
<text x="165.6" y="98.5" transform="rotate(-90 165.6 98.5)">300</text>
<text x="171.6" y="97.6" transform="rotate(-90 171.6 97.6)">94</text>
<text x="247.1" y="100.1" transform="rotate(-90 247.1 100.1)">105</text>
<text x="257.1" y="96.8" transform="rotate(-90 257.1 96.8)">285</text>
<text x="262.1" y="98.6" transform="rotate(-90 262.1 98.6)">300</text>
<text x="195.6" y="106.2" transform="rotate(-90 195.6 106.2)">197</text>
<text x="156.3" y="111.2" transform="rotate(-90 156.3 111.2)">+0,02</text>
<text x="152.4" y="116.8" transform="rotate(-90 152.4 116.8)">F7 +0,04</text>
<text x="176.3" y="114.8">15</text>
<text x="192.3" y="114.8">96</text>
<text x="196.6" y="114.8">±0,02</text>
<text x="213.9" y="116.5" transform="rotate(-90 213.9 116.5)">108,50</text>
<text x="132.1" y="121.8" transform="rotate(-90 132.1 121.8)">18</text>
<text x="156.3" y="121.2" transform="rotate(-90 156.3 121.2)">20</text>
<text x="96.9" y="140.7" transform="rotate(45 96.9 140.7)">15</text>
<text x="121.7" y="141.4" transform="rotate(-90 121.7 141.4)">11,10</text>
<text x="132.6" y="138.4">11</text>
<text x="151.7" y="140.7">4,20</text>
<text x="182.7" y="140.7">8</text>
<text x="238.2" y="139.3">10 X 45°0'</text>
<text x="139.8" y="148">42,20</text>
<text x="194.5" y="145.7">118</text>
<text x="205.1" y="151.3">190</text>
<text x="107.1" y="163.3">45</text>
<text x="126.7" y="166.4" transform="rotate(-90 126.7 166.4)">20,10</text>
</g>
<g font-size="3.5">
<text x="234.6" y="118.3" transform="rotate(-47 234.6 118.3)">18</text>
<text x="237.7" y="125.5" transform="rotate(-15 237.7 125.5)">11</text>
</g>
<g font-size="3.2">
<text x="153.6" y="186.8">80400109001_U6</text>
<text x="153.6" y="190.8">ALT BIÇAK AYAR ANA PLAKA</text>
<text x="210.7" y="186.6">-</text>
<text x="153.6" y="194.8">FOSFAT /</text>
<text x="153.6" y="198.8">YOK / HRC</text>
<text x="230.8" y="198.7">PLAZMA</text>
<text x="230.8" y="202.8">9871.70</text>
</g>
<g font-size="2.8">
<text x="263.7" y="186.7">Ü.Adet:</text>
<text x="263.9" y="190.5">Vers.:</text>
<text x="211.5" y="194.5">Hammadde Adı:</text>
<text x="230.8" y="194.7">PLATİNA SAC</text>
<text x="138.3" y="202.6">SON KAYIT:</text>
<text x="163.7" y="202.6">5 Haziran 2022 Pazar 19:58:30</text>
<text x="212.1" y="198.4">Sip. Ölçüsü:</text>
<text x="212.2" y="202.7">Ağırlık:</text>
</g>
<g font-size="2.6">
<text x="265.9" y="194.4">GENEL TOLERANS</text>
<text x="264.2" y="198.5">DIN 7168 m T</text>
<text x="264.3" y="202.6">ÖLÇEK</text>
<text x="278.5" y="202.6">1:5</text>
<text x="286.5" y="202.6">A4</text>
</g>
<g font-size="2.5">
<text x="138.3" y="186.4">Parça Kodu:</text>
<text x="138.3" y="190.5">Parça Adı:</text>
<text x="201.2" y="186.5">Ü.Kodu:</text>
<text x="138.3" y="194.5">Kaplama Şekli:</text>
<text x="138.3" y="198.6">Isıl İşlem:</text>
<text x="6.7" y="206.7">D:\Onedrive\OneDrive - gazi.edu.tr\My_Design\Arsiv\6545_U6\</text>
</g>
</svg>
